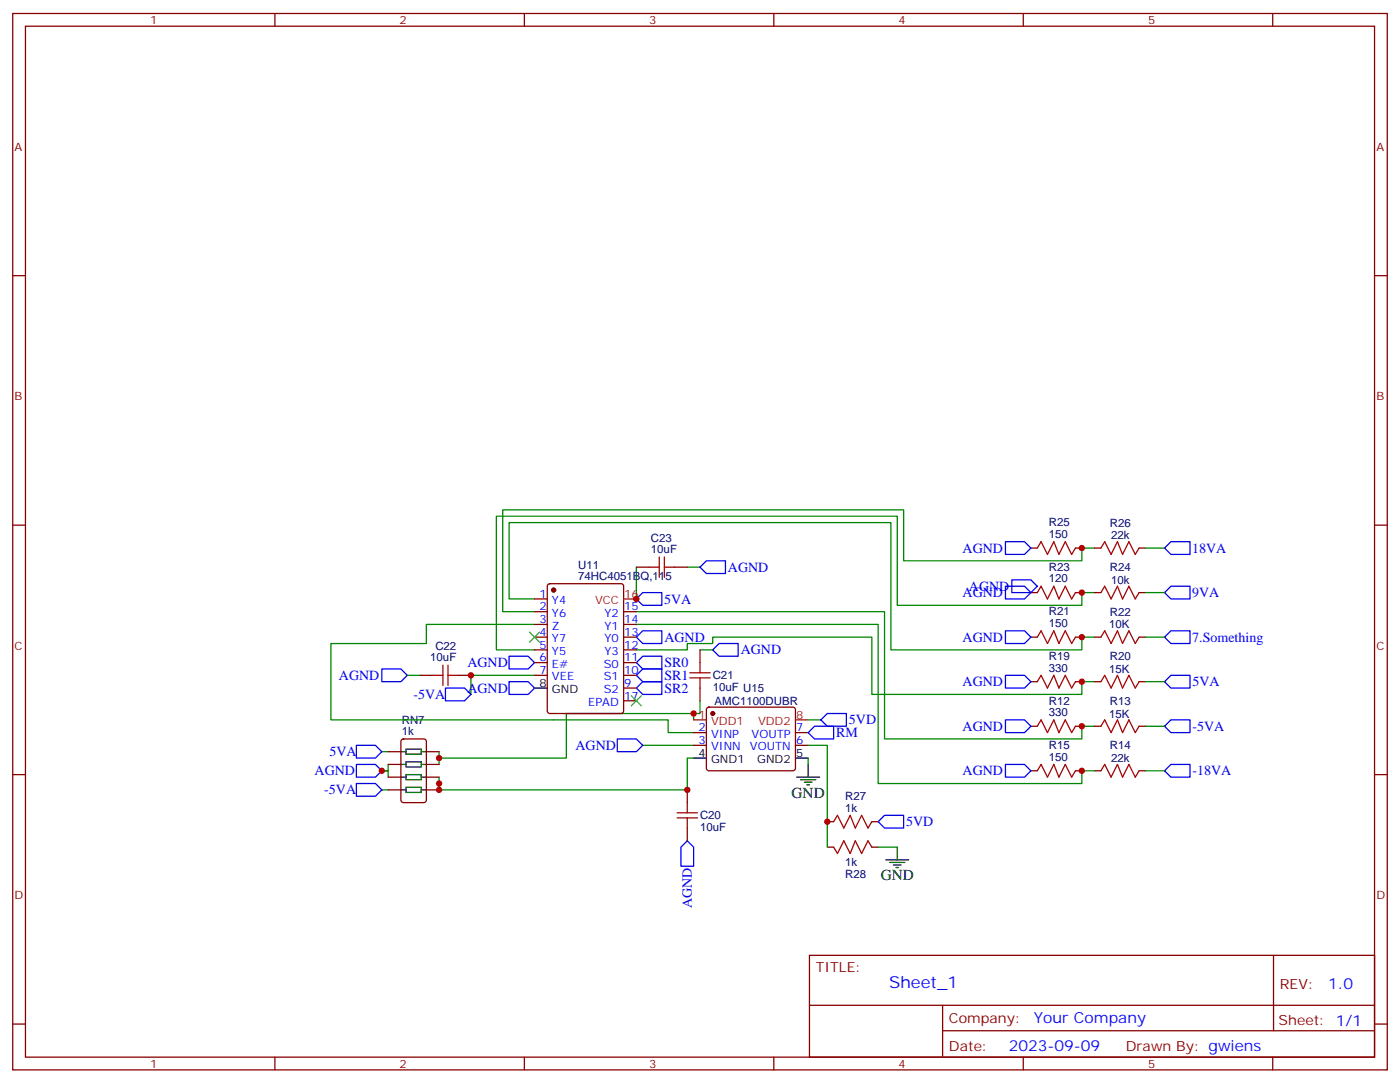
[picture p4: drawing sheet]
<svg xmlns="http://www.w3.org/2000/svg" width="388mm" height="300mm" viewBox="0 0 388 300" stroke-linecap="round" stroke-linejoin="round" font-family="sans-serif">
<g fill="none" stroke="#870000" stroke-width=".35">
<path d="M3.5 3.7h381v292.8h-381zM7.1 7.3h373.9v285.7h-373.9zM76.2 3.7v3.6M145.3 3.7v3.6M214.5 3.7v3.6M283.6 3.7v3.6M352.8 3.7v3.6M3.5 76.4h3.6M381 76.4h3.5M3.5 145.6h3.6M176.4 157.2h3.5M187 157.2h3.5"/>
<path d="M285.8 151.9h1.7M298.1 151.9h1.8M303.4 151.9h1.8M315.7 151.9h1.8M381 145.6h3.5M148.2 176.6h3.5M148.2 166h3.5M148.2 169.5h3.5M148.2 173.1h3.5M151.9 162l.5-.2h19.8l.6 .4 .1 34.9-.5 .6-20 .1-.7-.5v-34.8zM172.9 176.6h3.5M172.9 169.5h3.5"/>
<path d="M172.9 173.1h3.5M285.8 176.6h1.7M285.8 164.3h1.7M298.1 176.6h1.8M298.1 164.3h1.8M303.4 176.6h1.8M303.4 164.3h1.8M315.7 176.6h1.8M315.7 164.3h1.8M116.4 187.2h3.5M127 187.2h3.5M148.2 187.2h3.5"/>
<path d="M148.2 180.1h3.5M148.2 183.7h3.5M172.9 187.2h3.5M172.9 180.1h3.5M172.9 183.7h3.5M172.9 190.7h3.5M172.9 194.2h3.5M194 180.1v3.6M194 190.7v3.5M196 196.2l.5-.2h23.3l.5 .2 .2 .5-.1 16.5-.6 .4h-23.6l-.4-.7v-16.2zM285.8 188.9h1.7M298.1 188.9h1.8"/>
<path d="M303.4 188.9h1.8M315.7 188.9h1.8M3.5 214.7h3.6M107.6 218.9h3.5M107.6 215.4h3.5M107.6 211.9h3.5M107.6 208.4h3.5M111.4 205l.4-.2h5.7l.6 .5 .1 16.5-.5 .6-5.9 .1-.6-.5-.1-16.5zM118.2 218.9h3.5M118.2 215.4h3.5M118.2 211.9h3.5M118.2 208.4h3.5"/>
<path d="M190.5 218.9v3.6M192.3 203.1h3.5M192.3 206.6h3.5M220.5 203.1h3.5M220.5 206.6h3.5M285.8 213.6h1.7M285.8 201.3h1.7M298.1 213.6h1.8M298.1 201.3h1.8M303.4 213.6h1.8M303.4 201.3h1.8M315.7 213.6h1.8"/>
<path d="M315.7 201.3h1.8M381 214.7h3.5M190.5 229.5v3.5M229.3 227.8h1.8M229.3 234.8h1.8M241.7 227.8h1.7M241.7 234.8h1.7M224.4 264.8h156.6v28.2h-156.6zM224.4 278.6h156.5M261.3 278.6v14.2M353 264.8v20.9M3.5 283.8h3.6"/>
<path d="M76.2 293v3.5M145.3 293v3.5M214.5 293v3.5M261.3 285.7h119.6M283.6 293v3.5M352.8 293v3.5M381 283.8h3.5"/>
</g>
<g fill="none" stroke="#00f" stroke-width=".35">
<path d="M194 157.2l1.8-1.8h5.3v3.6h-5.3zM278.7 150.1h5.3l1.8 1.8-1.8 1.8h-5.3zM322.8 151.9l1.8-1.8h5.2v3.6h-5.2zM176.4 176.6l1.8-1.8h5.2v3.6h-5.2zM176.4 166l1.8-1.7h5.2v3.5h-5.2zM199.3 178.4h5.3v3.5h-5.3l-1.7-1.8zM278.7 162.5h5.3l1.8 1.8-1.8 1.7h-5.3zM278.7 174.8h5.3l1.8 1.8-1.8 1.8h-5.3zM322.8 176.6l1.8-1.8h5.2v3.6h-5.2zM322.8 164.3l1.8-1.8h5.2v3.5h-5.2zM105.8 185.4h5.3l1.8 1.8-1.8 1.7h-5.3zM123.5 190.7h5.3l1.7 1.8-1.7 1.7h-5.3z"/>
<path d="M141.1 188.9h5.3l1.8 1.8-1.8 1.8h-5.3zM141.1 181.9h5.3l1.8 1.8-1.8 1.7h-5.3zM176.4 190.7l1.8-1.8h5.2v3.6h-5.2zM176.4 187.2l1.8-1.8h5.2v3.5h-5.2zM178.2 181.9h5.2v3.5h-5.2l-1.8-1.7zM229.3 197.8h5.3v3.5h-5.3l-1.8-1.8zM278.7 187.2h5.3l1.8 1.7-1.8 1.8h-5.3zM278.7 199.5h5.3l1.8 1.8-1.8 1.8h-5.3zM322.8 188.9l1.8-1.7h5.2v3.5h-5.2zM98.8 206.6h5.3l1.7 1.8-1.7 1.7h-5.3zM98.8 217.2h5.3l1.7 1.7-1.7 1.8h-5.3zM98.8 211.9h5.3l1.7 1.7-1.7 1.8h-5.3z"/>
<path d="M171.1 204.8h5.3l1.8 1.8-1.8 1.8h-5.3zM224 203.1l1.8-1.8h5.3v3.5h-5.3zM278.7 211.9h5.3l1.8 1.7-1.8 1.8h-5.3zM322.8 201.3l1.8-1.8h5.2v3.6h-5.2zM322.8 213.6l1.8-1.7h5.2v3.5h-5.2zM190.5 233l1.8 1.8v5.3h-3.6v-5.3zM245.2 226h5.3v3.5h-5.3l-1.8-1.7z"/>
</g>
<g fill="none" stroke="#a10000" stroke-width=".35">
<path d="M179.9 157.2h2.8M182.7 154.4v5.6M184.1 154.4v5.6M184.1 157.2h2.9M287.5 151.9l1.1-1.8 1.7 3.6 1.8-3.6 1.4 3.6 1.8-3.6 1.7 3.6 1.1-1.8M305.2 151.9l1-1.8 1.8 3.6 1.7-3.6 1.4 3.6 1.8-3.6 1.8 3.6 1-1.8M287.5 176.6l1.1-1.8 1.7 3.6 1.8-3.6 1.4 3.6 1.8-3.6 1.7 3.6 1.1-1.8M287.5 164.3l1.1-1.8 1.7 3.5 1.8-3.5 1.4 3.5 1.8-3.5 1.7 3.5 1.1-1.7M305.2 176.6l1-1.8 1.8 3.6 1.7-3.6 1.4 3.6 1.8-3.6 1.8 3.6 1-1.8M305.2 164.3l1-1.8 1.8 3.5 1.7-3.5 1.4 3.5 1.8-3.5 1.8 3.5 1-1.7M119.9 187.2h2.9M122.8 184.4v5.6"/>
<path d="M124.2 187.2h2.8M124.2 184.4v5.6M191.2 186.5h5.6M191.2 187.9h5.6M194 183.7v2.8M194 187.9v2.8M287.5 188.9l1.1-1.7 1.7 3.5 1.8-3.5 1.4 3.5 1.8-3.5 1.7 3.5 1.1-1.8M305.2 188.9l1-1.7 1.8 3.5 1.7-3.5 1.4 3.5 1.8-3.5 1.8 3.5 1-1.8M287.5 213.6l1.1-1.7 1.7 3.5 1.8-3.5 1.4 3.5 1.8-3.5 1.7 3.5 1.1-1.8M287.5 201.3l1.1-1.8 1.7 3.6 1.8-3.6 1.4 3.6 1.8-3.6 1.7 3.6 1.1-1.8M305.2 213.6l1-1.7 1.8 3.5 1.7-3.5 1.4 3.5 1.8-3.5 1.8 3.5 1-1.8M305.2 201.3l1-1.8 1.8 3.6 1.7-3.6 1.4 3.6 1.8-3.6 1.8 3.6 1-1.8"/>
<path d="M187.7 226.7h5.6M187.7 225.3h5.6M190.5 222.5v2.8M190.5 226.7v2.8M231.1 227.8l1-1.8 1.8 3.5 1.8-3.5 1.4 3.5 1.7-3.5 1.8 3.5 1.1-1.7M231.1 234.8l1 1.8 1.8-3.6 1.8 3.6 1.4-3.6 1.7 3.6 1.8-3.6 1.1 1.8"/>
</g>
<g fill="none" stroke="#008700" stroke-width=".35">
<path d="M176.4 157.2v8.8M190.5 157.2h3.5M303.4 151.9h-3.5v3.5h-49.4v-14.1h-111.2v28.2h8.9M317.5 151.9h5.3M148.2 173.1h-30v5.3h-26.5v21.1h93.5v3.6h7.1M148.2 166h-7.1v-21.1h105.8v35.2h53v-3.5h3.5M176.4 173.1h67v44.1h56.5v-3.6h3.5M176.4 169.5h68.8v35.3h54.7v-3.5h3.5M303.4 164.3h-3.5v3.5h-51.2v-24.7h-111.1v37h10.6M317.5 164.3h5.3M317.5 176.6h5.3M112.9 187.2h3.5"/>
<path d="M148.2 187.2h-17.7v5.3M176.4 180.1h14.1v-1.7h7.1v-1.8h44.1v15.9h58.2v-3.6h3.5M192.3 199.5v-1.7h-35.3v12.3h-35.3M194 194.2v3.6h-1.7M194 180.1h3.6M224 199.5h3.5M317.5 188.9h5.3M105.8 208.4h1.8M105.8 218.9h1.8M107.6 211.9v1.7h-1.8h1.8v1.8M121.7 208.4v3.5M121.7 215.4v3.5"/>
<path d="M178.2 206.6h14.1M192.3 210.1h-1.8v8.8h-68.8v-1.7M224 206.6h5.3v28.2M224 210.1v1.8M317.5 213.6h5.3M317.5 201.3h5.3M243.4 234.8h5.3"/>
</g>
<g fill="none" stroke="#000" stroke-width=".35">
<path d="M148.2 190.7h3.5M111.1 208.4h1.4M111.1 211.9h1.4M111.1 215.4h1.4M111.1 218.9h1.4M112.5 207.6h4.3v1.5h-4.3zM112.5 211.2h4.3v1.4h-4.3zM112.5 214.7h4.3v1.4h-4.3zM112.5 218.2h4.3v1.4h-4.3zM116.8 208.4h1.4M116.8 211.9h1.4M116.8 215.4h1.4"/>
<path d="M116.8 218.9h1.4M192.3 210.1h3.5M220.5 210.1h3.5M220.8 215.4h6.4M221.9 216.1h4.2M223 216.8h2.1M223.7 217.5h.7M224 211.9v3.5M245.5 238.3h6.4M246.6 239h4.2M247.6 239.7h2.2M248.7 234.8v3.5"/>
<path d="M248.4 240.5h.7"/>
</g>
<g fill="#870000" stroke="#870000" stroke-width=".35">
<circle cx="197.6" cy="197.8" r=".53"/>
<circle cx="153.5" cy="163.5" r=".53"/>
</g>
<path d="M172.9 166h3.5M192.3 199.5h3.5M220.5 199.5h3.5" fill="none" stroke="#f00" stroke-width=".35"/>
<path d="M146.8 175.2l2.8 2.8M149.6 175.2l-2.8 2.8M175 192.8l2.8 2.9M177.8 192.8l-2.8 2.9" fill="none" stroke="#3c3" stroke-width=".35"/>
<g fill="#c00">
<circle cx="192.3" cy="197.8" r=".88"/>
<circle cx="121.7" cy="210.1" r=".88"/>
<circle cx="121.7" cy="217.2" r=".88"/>
<circle cx="105.8" cy="213.6" r=".88"/>
<circle cx="130.5" cy="187.2" r=".88"/>
<circle cx="299.9" cy="213.6" r=".88"/>
<circle cx="299.9" cy="201.3" r=".88"/>
<circle cx="299.9" cy="188.9" r=".88"/>
<circle cx="299.9" cy="176.6" r=".88"/>
<circle cx="299.9" cy="164.3" r=".88"/>
<circle cx="299.9" cy="151.9" r=".88"/>
<circle cx="121.7" cy="218.9" r=".88"/>
<circle cx="190.5" cy="218.9" r=".88"/>
<circle cx="229.3" cy="227.8" r=".88"/>
<circle cx="176.4" cy="166" r=".88"/>
</g>
<path d="M280.5 160.7h5.3l1.7 1.8-1.7 1.8h-5.3z" fill="none" stroke="#00f" stroke-width=".35"/>
<text font-size="4.6" fill="#00f" x="246.5" y="273.8">Sheet_1</text>
<g font-size="4.2">
<text x="219.4" y="221.1">GND</text>
<text x="244.1" y="244">GND</text>
</g>
<g font-size="4.2" fill="#00f">
<text x="368.2" y="274.1">1.0</text>
<text x="286.5" y="283.6">Your Company</text>
<text x="279.6" y="291.4">2023-09-09</text>
</g>
<g font-size="3.9" fill="#00f">
<text x="266.8" y="153.2">AGND</text>
<text x="330.4" y="153.2">18VA</text>
<text x="201.8" y="158.5">AGND</text>
<text x="184.1" y="167.3">5VA</text>
<text x="266.8" y="165.5">AGND</text>
<text x="268.6" y="163.8">AGND</text>
<text x="330.4" y="165.5">9VA</text>
<text x="184.1" y="177.9">AGND</text>
<text x="266.8" y="177.9">AGND</text>
<text x="330.5" y="177.9">7.Something</text>
<text x="129.5" y="184.9">AGND</text>
<text x="184.1" y="184.9">SR0</text>
<text x="205.3" y="181.4">AGND</text>
<text x="94" y="188.5">AGND</text>
<text x="129.5" y="191.9">AGND</text>
<text x="184.1" y="188.6">SR1</text>
<text x="266.8" y="190.2">AGND</text>
<text x="330.6" y="190.2">5VA</text>
<text x="114.6" y="193.7">-5VA</text>
<text x="184.1" y="192.1">SR2</text>
<text x="235.3" y="200.8">5VD</text>
<text x="266.8" y="202.6">AGND</text>
<text x="330.6" y="202.6">-5VA</text>
<text x="91.3" y="209.6">5VA</text>
<text x="159.5" y="207.8">AGND</text>
<text x="231.8" y="204.3">RM</text>
<text x="87.2" y="214.9">AGND</text>
<text x="266.8" y="214.9">AGND</text>
<text x="330.6" y="214.9">-18VA</text>
<text x="89.9" y="220.2">-5VA</text>
<text x="251.2" y="229">5VD</text>
<text x="191.7" y="251.7" transform="rotate(-90 191.7 251.7)">AGND</text>
</g>
<g font-size="3.9" fill="#800">
<text x="226.1" y="269.4">TITLE:</text>
<text x="354.8" y="274.1">REV:</text>
<text x="263" y="283.6">Company:</text>
<text x="354.4" y="284.2">Sheet: 1/1</text>
<text x="263" y="291.3">Date:</text>
<text x="312.1" y="291.3">Drawn By: gwiens</text>
</g>
<g font-size="3.2" fill="#800">
<text x="41.6" y="6.7">1</text>
<text x="110.8" y="6.7">2</text>
<text x="179.9" y="6.7">3</text>
<text x="249.1" y="6.7">4</text>
<text x="318.2" y="6.7">5</text>
<text x="4.1" y="41.8">A</text>
<text x="381.5" y="41.8">A</text>
<text x="4.1" y="111">B</text>
<text x="381.5" y="111">B</text>
<text x="4.1" y="180.1">C</text>
<text x="381.5" y="180.1">C</text>
<text x="4.1" y="249.3">D</text>
<text x="381.5" y="249.3">D</text>
<text x="41.6" y="296">1</text>
<text x="110.8" y="296">2</text>
<text x="179.9" y="296">3</text>
<text x="249.1" y="296">4</text>
<text x="318.2" y="296">5</text>
</g>
<g font-size="3.2" fill="#000080">
<text x="290.7" y="149.1">150</text>
<text x="290.7" y="145.9">R25</text>
<text x="307.6" y="146">R26</text>
<text x="308" y="149.5">22k</text>
<text x="180.4" y="153.3">10uF</text>
<text x="180.4" y="150.1">C23</text>
<text x="160.2" y="160.7">74HC4051BQ,115</text>
<text x="160.2" y="157.7">U11</text>
<text x="290.7" y="161.4">120</text>
<text x="290.7" y="158.2">R23</text>
<text x="307.6" y="158.3">R24</text>
<text x="308" y="161.9">10k</text>
<text x="290.7" y="173.8">150</text>
<text x="290.7" y="170.6">R21</text>
<text x="307.6" y="170.7">R22</text>
<text x="307.4" y="174.2">10K</text>
<text x="119.3" y="183.3">10uF</text>
<text x="120.7" y="180.1">C22</text>
<text x="290.7" y="182.9">R19</text>
<text x="307.6" y="183">R20</text>
<text x="197.6" y="191.5">10uF U15</text>
<text x="197.6" y="188.3">C21</text>
<text x="290.7" y="186.1">330</text>
<text x="307.4" y="186.5">15K</text>
<text x="198.1" y="195.4">AMC1100DUBR</text>
<text x="290.7" y="195.3">R12</text>
<text x="307.6" y="195.4">R13</text>
<text x="111.4" y="203.8">1k</text>
<text x="111.4" y="200.6">RN7</text>
<text x="290.7" y="198.5">330</text>
<text x="307.4" y="198.9">15K</text>
<text x="290.7" y="207.6">R15</text>
<text x="307.6" y="207.7">R14</text>
<text x="290.7" y="210.8">150</text>
<text x="308" y="211.2">22k</text>
<text x="234.3" y="221.8">R27</text>
<text x="194" y="227.1">C20</text>
<text x="234.3" y="224.9">1k</text>
<text x="194" y="230.3">10uF</text>
<text x="234.3" y="240.1">1k</text>
<text x="234.3" y="243.3">R28</text>
</g>
<g font-size="3.2" fill="#00f">
<text x="149.5" y="165.7">1</text>
<text x="153" y="167.4">Y4</text>
<text x="149.5" y="169.2">2</text>
<text x="149.5" y="172.7">3</text>
<text x="153" y="171">Y6</text>
<text x="167.6" y="171">Y2</text>
<text x="173" y="172.7">14</text>
<text x="173" y="169.2">15</text>
<text x="149.5" y="176.2">4</text>
<text x="149.5" y="179.8">5</text>
<text x="153" y="174.5">Z</text>
<text x="153" y="178">Y7</text>
<text x="167.6" y="178">Y0</text>
<text x="167.6" y="174.5">Y1</text>
<text x="173" y="179.8">12</text>
<text x="173" y="176.2">13</text>
<text x="149.5" y="183.3">6</text>
<text x="153" y="181.5">Y5</text>
<text x="153" y="185.1">E#</text>
<text x="167.4" y="185.1">S0</text>
<text x="167.6" y="181.5">Y3</text>
<text x="173" y="183.3">11</text>
<text x="149.5" y="186.8">7</text>
<text x="153" y="188.6">VEE</text>
<text x="167.4" y="188.6">S1</text>
<text x="173" y="190.4">9</text>
<text x="173" y="186.8">10</text>
<text x="163" y="195.7">EPAD</text>
<text x="167.4" y="192.1">S2</text>
<text x="173" y="193.9">17</text>
<text x="193.6" y="202.7">2</text>
<text x="220.7" y="202.7">7</text>
<text x="193.6" y="206.2">3</text>
<text x="197.1" y="204.5">VINP</text>
<text x="197.1" y="208">VINN</text>
<text x="207.9" y="208">VOUTN</text>
<text x="208.3" y="204.5">VOUTP</text>
<text x="220.7" y="206.2">6</text>
</g>
<g font-size="3.2" fill="#f00">
<text x="165" y="167.4">VCC</text>
<text x="173" y="165.7">16</text>
<text x="193.6" y="199.2">1</text>
<text x="197.1" y="200.9">VDD1</text>
<text x="210.1" y="200.9">VDD2</text>
<text x="220.7" y="199.2">8</text>
</g>
<g font-size="3.2">
<text x="149.5" y="190.4">8</text>
<text x="153" y="192.1">GND</text>
<text x="193.6" y="209.8">4</text>
<text x="220.7" y="209.8">5</text>
<text x="197.1" y="211.5">GND1</text>
<text x="209.9" y="211.5">GND2</text>
</g>
</svg>
